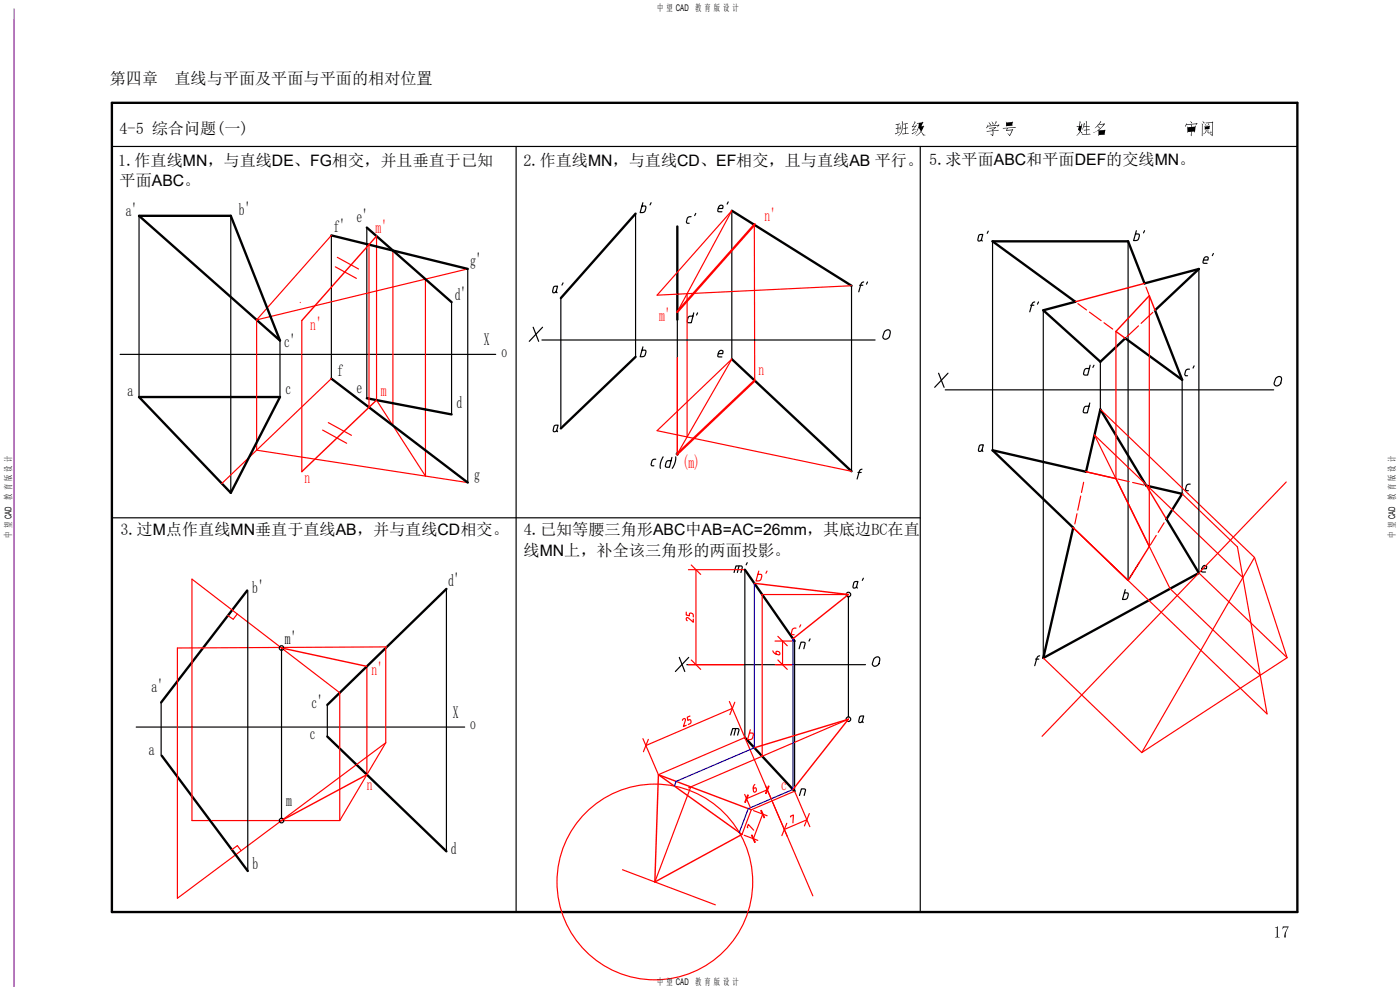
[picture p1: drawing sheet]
<svg xmlns="http://www.w3.org/2000/svg" width="297mm" height="210mm" viewBox="0 0 297 210" stroke-linecap="round" stroke-linejoin="round" font-family="sans-serif">
<path d="M3 1.9v207.3" fill="none" stroke="#a15cb8" stroke-width=".25"/>
<g fill="none" stroke="#000" stroke-width=".25">
<path d="M109.5 31.1v162.4M195.2 31.1v162.4M29.5 45.8v38.4M49 45.8v58.7M70.3 49.9v30.4M77.8 48.3v36.2M99.2 57v45.4M155.3 44.7v31.5M210.6 51.2v44.3M239.3 51.2v71.9M254.3 57.1v64.4M25.5 75.2h79.7"/>
<path d="M59.4 72.2v12M95.8 64.1v23.8M113.1 69.4l1.2 3M115 72.1h70.6M115.1 69.4l-2.8 3M119 63.2v27.7M143.7 67.8v28.5M180.6 60.6v39.4M187.6 70.4l.2-.2a.59 .59 0 0 1 .7-.3 .59 .59 0 0 1 .4 .7l-.2 .8a.72 .72 0 0 1-.7 .6 .72 .72 0 0 1-.7-.6zM199.1 79.2l1.2 3M201.1 79.2l-2.8 3M221.3 65.8v73.8"/>
<path d="M231.3 77.5l-.6 2.1-.7-.1-.1-.3 .3-.9 .2-.1h.7M232.1 77.5l-.3 .4M233.4 76.7v10.1M231.2 85.5l-.5 2.1-.8-.1-.1-.3 .3-.8 .3-.2h.6M250.8 80.6v24.2M23.7 109.8h171.5M52.6 125.4v59.4M59.7 137.5v36.1M94.7 124.9v55.7M158 120.8v35.6M168.6 136v31.8M180 126.6v25.5"/>
<path d="M255 120.6h.9l.1-.3a.43 .43 0 0 0-.4-.4 .43 .43 0 0 0-.4 .3l-.3 1 .2 .1h.6M28.9 154.2h69.7M34.2 149v11.2M69.4 149.5v6.7M182.9 153l-.4 .3-.3-.1 .2-1 .1-.3h.7l-.3 1.1 .2 .3"/>
<circle cx="143.7" cy="96.3" r=".23"/>
<circle cx="59.7" cy="137.5" r=".49"/>
<circle cx="59.7" cy="174.1" r=".49"/>
</g>
<!-- layer: 0 -->
<g fill="none" stroke="#000" stroke-width=".5">
<path d="M23.7 21.8h251.5v171.7h-251.5zM29.5 45.8h19.5l10.4 26.4zM70.3 49.9l28.9 7.1M77.8 48.3l18 15.8M134.8 45.3l-15.8 17.9M143.7 48v19.8M155.3 44.7l25.3 15.9M210.6 51.2h28.7l3.5 8.9 11.5-3-9.3 8.7 5.8 14.8-12.1-8.8-5.3 4.9-12.1-10.9 6.8-1.8zM134.8 75.7l-15.8 15.2M155.3 76.2l25.3 23.8M29.5 84.2h29.9l-10.4 20.3zM70.3 80.3l28.9 22.1"/>
<path d="M77.8 84.5l18 3.4M210.6 95.5l19.8 4.6 3-13.3 9.8 16.2 7.6 1.8-3.4 5.3 6.9 11.4-33 18.1 6.4-27.7zM52.4 125.3l-18.2 23.7M94.7 124.9l-25.3 24.6M158 120.8l10.6 15.2M69.4 156.2l25.3 24.4M158 156.4l10.6 11.4M34.3 160.3l18.3 24.5"/>
</g>
<g fill="none" stroke="#000" stroke-width=".25">
<path d="M23.7 31.1h251.5M134.8 45.3v30.4M136.4 43l-.6 2.1 .8-.1 .2-.3 .2-.9-.8-.1M138.1 43l-.2 .5M146.6 46h-.5l-.3 .3-.2 .8 .2 .3h.4M147.6 45.3l-.2 .4M152.4 44.2h.9l.1-.3a.43 .43 0 0 0-.4-.4 .43 .43 0 0 0-.4 .3l-.3 1 .2 .1h.6M154.5 42.8l-.2 .5M183.2 59.8l-.3 .1-.3 .4-.4 1.6M184 59.8l-.2 .5M208.2 50.8l-.4 .3h-.3l.1-1.1 .2-.2 .7-.1-.3 1.1 .2 .3M209.7 49l-.3 .5"/>
<path d="M241.1 48.9l-.6 2.1h.7l.3-.3 .2-1-.8-.1M242.8 48.9l-.2 .5M255.3 55.2h1v-.4a.43 .43 0 0 0-.4-.4 .43 .43 0 0 0-.4 .3l-.3 1 .2 .2h.7M257.4 53.8l-.2 .4M118 61.8l-.4 .3-.3-.1 .1-1 .2-.2 .7-.1-.3 1.1 .2 .3M119.4 60l-.2 .5M136.4 73.6l-.6 2.1 .8-.1 .3-.3 .1-1h-.8M147.2 66.4l-.5 2.1-.8-.1-.1-.3 .3-.9 .3-.1h.6M148 66.4l-.2 .4M152.4 75h.9l.1-.3a.43 .43 0 0 0-.4-.4 .43 .43 0 0 0-.4 .2l-.3 1 .2 .2h.6M182.4 60.5h.7M218.6 64.7h.7"/>
<path d="M219.5 64l-.3 .2-.3 .3-.4 1.6M220.3 64l-.2 .5M252.3 78.3l-.5 .1-.3 .3-.2 .8 .2 .2h.4M253.3 77.6l-.2 .5M118.1 91.3l-.4 .3-.3-.1 .1-1 .2-.3h.7l-.3 1.1 .2 .3M139.1 97.4l-.5 .1-.3 .3-.2 .8 .2 .2h.4M140.7 96.9l-.6 1.4v1M142.5 97l-.5 2.1h-.7l-.2-.3 .3-.9 .3-.2h.7M143.4 96.9a3.8 3.8 0 0 1-.8 2.4M182.9 99.5l-.5 .3-.6 1.8M200.5 82.7h69.7M208.3 95.5l-.2 .2h-.5l.1-1 .2-.3h.7l-.3 1.1 .2 .3"/>
<path d="M270.6 80.3l.2-.2a.59 .59 0 0 1 .7-.2 .59 .59 0 0 1 .4 .6l-.2 .8a.72 .72 0 0 1-.7 .6 .72 .72 0 0 1-.7-.6zM158.5 119.4l-.2 .4M182 100.2h.7M241.7 119.3l-2.4 3.8-3.7-3.6M252.5 102.7l-.5 .1-.3 .2-.2 .9 .2 .2h.4M144.1 139.4l1.2 3M146.1 139.4l-2.8 3M155.7 121.4l.4-1.3h1.2l.2 .3-.3 1M156.8 120.1l-.4 1.3M169.5 137.6l.4-1.4h.6l.3 .2-.3 1.2M171.9 135.5l-.3 .5M181.7 124.5l-.2 .2h-.5l.1-1.1 .2-.2 .7-.1-.3 1.2 .2 .2"/>
<path d="M183.2 122.7l-.3 .4M185.6 139.6a.59 .59 0 0 1 .7-.3 .59 .59 0 0 1 .3 .7l-.1 .7a.72 .72 0 0 1-.7 .6 .72 .72 0 0 1-.7-.6zM219.7 139.8h.7M220.6 139.1l-.4 .1-.2 .4-.5 1.6M238.7 125.1l-.6 2.1 .8-.1 .3-.3 .1-1h-.8M145.7 141h37.9M155 155.9l.4-1.4h1.2l.2 .4-.3 1M156.1 154.5l-.4 1.4M169.6 168.7l.4-1.4h.6l.3 .2-.3 1.2"/>
<circle cx="180" cy="126.1" r=".49"/>
<circle cx="180" cy="152.6" r=".49"/>
</g>
<!-- layer: 0 -->
<g fill="#000">
<path d="M189.9 26.4l1-.2 .1 .1-.4 .1v.7l.2-.1 .1 .2h-.3l-.1 .9 .5-.1-1 .5-.2-.2 .6-.2v-.8h-.3l-.1-.1 .4-.1v-.7l-.3 .1z" fill-rule="evenodd"/>
<path d="M191.1 26.5l.1 .4-.3 .6-.1-.2z" fill-rule="evenodd"/>
<path d="M191.3 25.7l.3 .2-.1 .7a2.44 2.44 0 0 1-1 2.3 3.2 3.2 0 0 0 .8-3.2z" fill-rule="evenodd"/>
<path d="M191.6 26.3l.9-.2 .1 .1-.5 .1v.8l.4-.1 .2 .2-.6 .1v1l.6-.1 .1 .1-1.3 .2-.2-.2h.7v-1l-.4-.1 .4-.1v-.7z" fill-rule="evenodd"/>
<path d="M193.4 28.3l1-.4-.8 .6z" fill-rule="evenodd"/>
<path d="M194 25.7l.2 .3-.5 .8 .5-.1 .1-.3 .2 .3-.8 .8 .8-.1-.9 .3-.1-.2 .6-.7-.6 .2-.1-.2 .4-.4z" fill-rule="evenodd"/>
<path d="M194.5 26.1l1.1-.1 .1-.2 .2 .2-.4 .8 .4-.2 .2 .2-.6 1.1 .5 .7 .3 .1h-.5l-.4-.8-.7 .8-.4 .1a1.29 1.29 0 0 0 1-1.1l-.4-.6a2.22 2.22 0 0 1-.9 1.4l.4-.5 .5-1.1v-.7l-.3 .1z" fill-rule="evenodd"/>
<path d="M195 26.2l.6-.1-.4 .7 .2 .2 .4-.1-.4 .8-.4-.7-.1 .1 .2-.8z" fill-rule="evenodd"/>
<path d="M209.5 26.4v.3l1.4-.1 .4-.9 .2 .2-.5 .7 .8-.1 .1-.1 .1 .1-.4 .5 .1-.4-2.2 .2-.2 .4-.1-.2z" fill-rule="evenodd"/>
<path d="M209.7 25.9l.5 .5-.1 .2z" fill-rule="evenodd"/>
<path d="M210.4 25.8l.4 .4-.2 .3z" fill-rule="evenodd"/>
<path d="M209.8 27.1l1.4-.2 .1 .2-.6 .6 1.1-.2 .1 .2-1.2 .1-.1 1.1-.5-.5 .4 .2 .1-.8-1.2 .1-.2-.1 1.3-.1-.1-.3 .2 .1 .4-.3-1.1 .1z" fill-rule="evenodd"/>
<path d="M213.4 25.8l.1 .2 1.2-.1 .1-.1 .1 .1-.2 .6 .2 .2-1.3 .1-.2-.2z" fill-rule="evenodd"/>
<path d="M213.6 26.1l1.1-.1-.1 .5-1 .1z" fill-rule="evenodd"/>
<path d="M212.7 27.1l2.7-.2 .2 .2-1.8 .1-.2 .4 1.2-.2 .2 .1-.8 1.4-.5-.6 .5 .3 .5-1-1.2 .2-.1-.2 .2-.4a.79 .79 0 0 1-.9-.1z" fill-rule="evenodd"/>
<path d="M229.1 25.7l.2 .2-.3 .8h.4v-.5l.2 .2-.4 1.4 .4 .4v.2l-.4-.4-.6 .7-.2 .1a1.12 1.12 0 0 0 .6-1l-.3-.3 .2-.6-.4 .1-.1-.2 .5-.1z" fill-rule="evenodd"/>
<path d="M229 26.8h.4l-.3 .9-.3-.2z" fill-rule="evenodd"/>
<path d="M229.9 26.1l.3 .2-.3 .5h.5v-1.2l.2 .3-.1 .9 .6-.1 .1 .2h-.7v.6l.6-.1 .1 .2h-.7v.8h.7l.2 .1-.9 .1a.89 .89 0 0 1-1-.1l.9-.1v-.8l-.4 .1-.1-.2h.5v-.6h-.5l-.4 .6z" fill-rule="evenodd"/>
<path d="M233.4 25.7l.2 .2-.4 .5 1.1-.3 .1 .2-1.3 1.3 1.3-.1 .1 .1-.2 .9 .2 .1h-1.3l-.1 .3-.1-.3v-.9l-1.1 .5a4.8 4.8 0 0 0 2.2-1.8l-.8 .1-.1-.1-.3 .3 .4 .3-.1 .3-.4-.5-.5 .4z" fill-rule="evenodd"/>
<path d="M233.2 27.8l1.1-.1-.1 .8h-1z" fill-rule="evenodd"/>
<path d="M252 27.1h.7v.3h-.6l.2 .2 .4-.1v.3l-.7 .1z" fill-rule="evenodd"/>
<path d="M252.5 25.7l.4 .3-.1 .2z" fill-rule="evenodd"/>
<path d="M251.6 26.1l.1 .3 2.1-.2 .1-.1 .2 .1-.5 .4 .2-.3-1.1 .1 .2 .2-.1 .3 .8-.2 .1 .2-.3 1.2-.1-.2h-.5l-.1 1-.1-.3 .1-.6h-.7v.2l-.1-.2-.1-1.2 .2 .2 .7-.1-.1-.5-.9 .1-.2 .4-.1-.2z" fill-rule="evenodd"/>
<path d="M252.8 27.1l.7-.1-.1 .9-.2-.2-.4 .1v-.3l.5-.1h-.5z" fill-rule="evenodd"/>
<path d="M254.9 26.2l.3 .2-.1 2.5-.2-.3z" fill-rule="evenodd"/>
<path d="M255.1 25.7l.4 .3-.1 .2z" fill-rule="evenodd"/>
<path d="M255.7 27l.8-.1-.1 .4h-.7z" fill-rule="evenodd"/>
<path d="M255.5 26.7l.1 .1 1-.2 .1 .2v.6l-1 .1z" fill-rule="evenodd"/>
<path d="M255.6 26.3l.3 .3-.1 .1z" fill-rule="evenodd"/>
<path d="M255.8 27.5l.2 .2a.93 .93 0 0 1-.8 .8v-.1a.74 .74 0 0 0 .6-.8z" fill-rule="evenodd"/>
<path d="M256.4 26.1l.2 .3-.4 .3z" fill-rule="evenodd"/>
<path d="M256.2 27.5l.2 .1v.5h.5v-.4l.2 .5-.8 .1z" fill-rule="evenodd"/>
<path d="M255.7 26l1.4-.1 .1-.1 .2 .1-.2 3-.5-.5 .4 .2 .1-2.6-1.3 .2z" fill-rule="evenodd"/>
<path d="M270.5 196.7l.6-.2v2.1l.4 .3h-1l.4-.3v-1.7z" fill-rule="evenodd"/>
<path d="M272.1 196.5h1.3l-.2 .3a2.25 2.25 0 0 0-.4 1.7l-.1 .3-.2 .1 .1-1.1 .6-1.1h-.8l-.4 .4z" fill-rule="evenodd"/>
</g>
<g fill="none" stroke="#f00" stroke-width=".25">
<path d="M78.3 51.9v34.5M160 47.7l.1 33M64 68v32.1M143.7 75.8v20.7M145.8 62.3v30.4M180.6 60.6l-41.2 2 15.9-17.9-11.6 21.4M236.7 70.3v31.2l-6.3-1.4M243.8 62.7v53.2M143.7 96.3l11.6-20.1-15.9 15.2 41.2 8.6M233.4 86.8l32.7 31.4M146.6 119.8l2 2M250.8 104.8l11.7 11.2 6.3 35.4-41.1-39.5 11.6 11.2"/>
<path d="M266.1 118.2l7 21.3-30.9 20.1M266.1 118.2l-23.9 41.4M272.9 102.2l-51.8 54M37.6 137.5v53M40.7 122.8v51.3M81.8 137.5v20.1l-9.7 16.5v-27.1M145.6 129.8v.7l.6 .1v-.4l.4-.2 .4 .3 .1 .6M146 120.8h11.8M146.6 140l2 2M147.1 131.3v.7l-1.4-1-.1 .3 .2 .4M147.6 120.8v20.2M164 138.1l.6 .6 .6 .2 .3-.3-.2-.3-.5-.1-.2 .1v.4"/>
<path d="M164.4 136h3.9M165 140l2 2M165 135l2 2M166 136v5M180 126.1h-18.3v34.3M221.3 139.6l20.9 20M254.3 121.5l18.7 18M263.7 122.5l-31.5-30.2 16 32.6 19.1 18.3M136.4 156.7l3.2 7.4M137.5 156.8l-1 2.7M144.8 152.8l.2-.3h.4l-.4 1.6 .6-.2M146 141h11.8"/>
<path d="M146.4 151.9l-.6 .2 .1 .7 .4-.2 .3 .3-.1 .5-.5 .3M154.7 148.8l3.2 7.4M155.4 150.3l-18.4 7.8M155.9 149l-1.1 2.6M164.4 141h3.9M180 152.6l-33.9 14.5M139.7 164.3l18.3-7.9 14.4 33.6M146.5 166.9l-7.6 20.2M158 168.5l1.2 2.8M162.8 167.5l-4.4 1.9M166.9 174.6l-1 2.7M167.7 173.3v-.2l.6-.2-.1 1.6"/>
<path d="M168.6 167.8l-9.2 4-2 5.2M168.7 168l3.1 7.4M171.2 173.9l-4.8 2M171.7 172.6l-1.1 2.6M132.1 184.5l19.7 7.4"/>
<circle cx="138.9" cy="187.1" r="20.8"/>
</g>
<path d="M160.1 47.6l-16.4 18.5M160.1 80.7l-16.4 15.6" fill="none" stroke="#f00" stroke-width=".5"/>
<path d="M79.9 50.1l-15.9 17.9M242.8 60.1l-14.7 3.9M245 65.8l-1.2-3.1-7.1 7.6 2 1.5M79.9 84.9l-15.9 15.2M243.2 103l4.2 7.1M243.8 115.9l-4.5 7.2M59.7 137.5l18.1 3.8M160 123.7l20 2.4-11.8 9.4M77.8 164.3l-18.1 9.8M139.7 164.3l19.7 7.5M139.7 164.3l17.7 12.7-18.5 10.1z" fill="none" stroke="#f00" stroke-width=".3"/>
<path d="M160 123.7v34.9l-16.6 7.1-.3 1M168.2 135.5v32l-9.5 4-1.9 5.1" fill="none" stroke="#00f" stroke-width=".25"/>
<g fill="none" stroke="#f00" stroke-width=".25">
<path d="M70.3 49.9l-15.9 18M71.1 56.6l4.5 2.5M71.6 54.6l4.5 2.5M79.9 50.1v34.8l10.4 16.1-.1-41.8M83.4 53.1v37.2M99.2 57l-44.8 10.9M54.4 67.9v27.6l44.8 6.9M68.4 91.2l5.1 2.8M69.7 89.6l4.9 2.7M70.3 80.3l-23.2 22.3M40.7 122.8l31.4 24.2M82.1 137.2l-44.5 .3"/>
<path d="M77.8 141.3v23M81.8 157.6l-44.2 32.9M40.7 174.1h31.4"/>
</g>
<path d="M63.7 64.2h.1" fill="none" stroke="#f00" stroke-width=".21"/>
<path d="M158.6 168.6l.2 .1-.7 1.5h-.1z" fill="none" stroke="#f00" stroke-width=".21"/>
<path d="M158.6 168.6l.2 .1-.7 1.5h-.1z" fill="#f00"/>
<path d="M163 166.7l.2 .1-.7 1.5h-.1z" fill="none" stroke="#f00" stroke-width=".21"/>
<path d="M163 166.7l.2 .1-.7 1.5h-.1z" fill="#f00"/>
<path d="M157.9 177.2l2.9 1.1M159.8 171.9l2.9 1.1M160.1 166.4l-.3 .8 .1 .7 .3 .1 .2-.2v-.6l-.2-.1-.4 .2M161.8 172.7l-2 5.2" fill="none" stroke="#f00" stroke-width=".25"/>
<path d="M159.4 177.2l.2-.1 .7 1.5-.2 .1z" fill="none" stroke="#f00" stroke-width=".21"/>
<path d="M159.4 177.2l.2-.1 .7 1.5-.2 .1z" fill="#f00"/>
<path d="M161.4 171.9h.1l.7 1.5-.1 .1z" fill="none" stroke="#f00" stroke-width=".21"/>
<path d="M161.4 171.9h.1l.7 1.5-.1 .1z" fill="#f00"/>
<path d="M161 121.1l-.6 2.1h.7l.3-.3 .2-1-.8-.1M162.7 121.1l-.2 .5M168.9 133.2l-.5 .1-.3 .3-.2 .8 .2 .2h.4M169.9 132.5l-.3 .5M159.2 154.8l-.6 2.1 .7-.1 .3-.3 .2-.9-.8-.1M158.7 175.6l-.2-.1 .2-.6 1.2 1.2" fill="none" stroke="#f00" stroke-width=".25"/>
<path d="M227.7 111.9l11.6 11.2M230.4 100.1l6.3 1.4 7.1 14.4M160 158.6l20-6-11.8 14.9" fill="none" stroke="#f00" stroke-width=".3"/>
<path d="M50.3 130.2l-.8 1.2-1.2-.8M49.2 180.2l1.2-.8 .8 1.1" fill="none" stroke="#f00" stroke-width=".25"/>
<g fill="none" stroke="#f00" stroke-width=".25">
<path d="M228.7 64.4l1.8 1.3M231.1 66.2l2.5 1.8M234.2 68.5l1.9 1.3M241.5 69.1l-2.5 2.4M243.1 60.9l.6 1.6M244.6 66.3l-2.5 2.3M228.5 109l-.5 2.1M229.3 105.2l-.7 3M229.9 102.3l-.5 2.2M237.1 101.6l2.4 .6M240.3 102.3l2.4 .6M245.3 113.6l-1.3 2"/>
<path d="M247 110.9l-1.3 2"/>
</g>
<g font-size="3.7">
<text x="26.7" y="45.8">a'</text>
<text x="50.7" y="45.6">b'</text>
<text x="75.6" y="47.1">e'</text>
<text x="70.8" y="49.3">f'</text>
<text x="99.7" y="56.4">g'</text>
<text x="96.5" y="63.6">d'</text>
<text x="60.3" y="73.6">c'</text>
<text x="102.7" y="73.2">X</text>
<text x="106.4" y="75.7">o</text>
<text x="60.6" y="83.6">c</text>
<text x="71.6" y="79.7">f</text>
<text x="75.6" y="83.3">e</text>
<text x="27" y="84.1">a</text>
<text x="96.9" y="86.5">d</text>
<text x="100.6" y="101.7">g</text>
<text x="53.5" y="125.7">b'</text>
<text x="95.1" y="124.3">d'</text>
<text x="60.5" y="136.6">m'</text>
<text x="32.2" y="146.9">a'</text>
<text x="66.1" y="150.1">c'</text>
<text x="96.1" y="152.2">X</text>
<text x="99.8" y="154.7">o</text>
<text x="31.5" y="160.2">a</text>
<text x="65.7" y="156.7">c</text>
<text x="60.7" y="171">m</text>
<text x="53.6" y="184.3">b</text>
<text x="95.7" y="181.2">d</text>
</g>
<g font-size="3.7" fill="#f00">
<text x="162.2" y="47">n'</text>
<text x="79.7" y="49.5">m'</text>
<text x="65.8" y="69.9">n'</text>
<text x="139.8" y="68.1">m'</text>
<text x="160.9" y="79.5">n</text>
<text x="80.8" y="84">m</text>
<text x="144.8" y="99.2">(m)</text>
<text x="64.6" y="102.4">n</text>
<text x="78.8" y="143.3">n'</text>
<text x="77.8" y="167.6">n</text>
<text x="165.7" y="167.7">c</text>
</g>
<g font-size="3.4">
<text x="23.3" y="17.7">第四章</text>
<text x="37" y="17.7">直线与平面及平面与平面的相对位置</text>
<text x="25.4" y="28.5">4-5 综合问题(一)</text>
<text x="25.1" y="35.2">1.作直线MN，与直线DE、FG相交，并且垂直于已知</text>
<text x="111.1" y="35.3">2.作直线MN，与直线CD、EF相交，且与直线AB 平行。</text>
<text x="197.1" y="35.1">5.求平面ABC和平面DEF的交线MN。</text>
<text x="25.4" y="39.6">平面ABC。</text>
<text x="25.6" y="113.5">3.过M点作直线MN垂直于直线AB，并与直线CD相交。</text>
<text x="111.1" y="113.5">4.已知等腰三角形ABC中AB=AC=26mm，其底边BC在直</text>
<text x="111.1" y="117.9">线MN上，补全该三角形的两面投影。</text>
</g>
<g font-size="2">
<text x="139.4" y="2.4">中 望 CAD 教 育 版 设 计</text>
<text x="2.4" y="114.1" transform="rotate(-90 2.4 114.1)">中 望 CAD 教 育 版 设 计</text>
<text x="296" y="114.1" transform="rotate(-90 296 114.1)">中 望 CAD 教 育 版 设 计</text>
<text x="139.4" y="209">中 望 CAD 教 育 版 设 计</text>
</g>
</svg>
